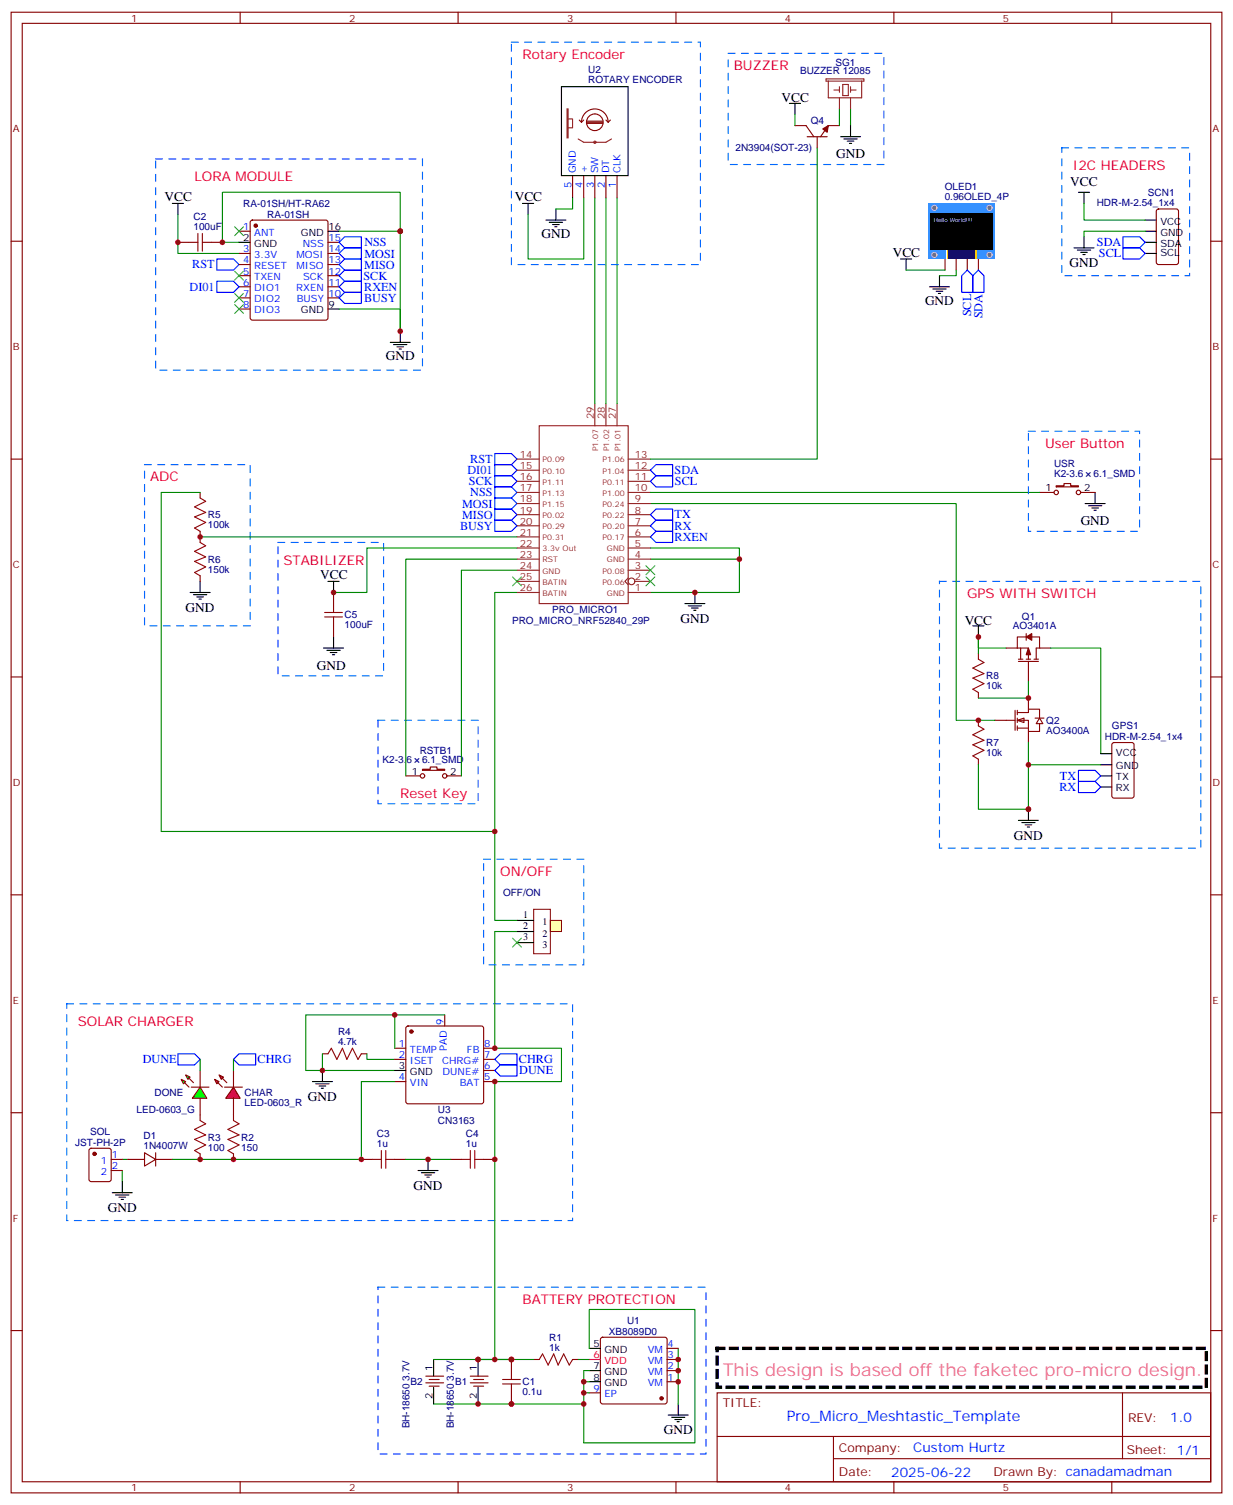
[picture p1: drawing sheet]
<svg xmlns="http://www.w3.org/2000/svg" width="391mm" height="478mm" viewBox="0 0 391 478" stroke-linecap="round" stroke-linejoin="round" font-family="sans-serif">
<g fill="none" stroke="#870000" stroke-width=".35">
<path d="M3.5 3.9h384.2v469.9h-384.2zM7.1 7.4h377.1v462.9h-377.1zM76.2 3.9v3.5M145.3 3.9v3.5M214.5 3.9v3.5M283.6 3.9v3.5M352.8 3.9v3.5M3.5 76.6h3.6M384.2 76.6h3.5M3.5 145.7h3.6M63.5 156.3v1.7M384.2 145.7h3.5"/>
<path d="M63.5 168.6v3.6M63.5 182.7v1.8M105.8 188v3.6M105.8 198.6v3.5M3.5 214.8h3.6M310.4 207.4v1.8M310.4 219.8v1.7M384.2 214.8h3.5M310.4 228.6v1.8M310.4 240.9v1.8M3.5 284h3.6M384.2 284h3.5"/>
<path d="M102.3 334.4h1.8M114.7 334.4h1.7M3.5 353.1h3.6M63.5 353.8v1.8M384.2 353.1h3.5M40.6 367.9h5.3M45.9 365.8l3.5 2.1-3.5 2.2zM49.4 367.9h5.3M49.4 365.8v4.3M63.5 366.2v1.7M114.7 367.9h3.5M125.2 367.9h3.6"/>
<path d="M142.9 367.9h3.5M153.5 367.9h3.5M3.5 422.3h3.6M162.3 431.4v3.6M169.3 431.4h1.8M181.7 431.4h1.7M384.2 422.3h3.5M162.3 442v3.6M227.5 442h156.7v28.3h-156.7zM227.6 455.9h156.4M264.5 455.9v14.1M356.2 442.1v20.8"/>
<path d="M76.2 470.3v3.5M145.3 470.3v3.5M214.5 470.3v3.5M264.5 462.9h119.5M283.6 470.3v3.5M352.8 470.3v3.5"/>
</g>
<path d="M38.8 367.9h1.8M128.8 367.9h14.1" fill="none" stroke="#008700" stroke-width=".35"/>
<g fill="none" stroke="#a10000" stroke-width=".35">
<path d="M63.5 158l1.8 1.1-3.6 1.8 3.6 1.7-3.6 1.4 3.6 1.8-3.6 1.8 1.8 1M63.5 172.2l1.8 1-3.6 1.8 3.6 1.7-3.6 1.5 3.6 1.7-3.6 1.8 1.8 1M103 195.8h5.7M103 194.4h5.7M105.8 191.6v2.8M105.8 195.8v2.8M310.4 209.2l1.8 1.1-3.5 1.7 3.5 1.8-3.5 1.4 3.5 1.8-3.5 1.7 1.7 1.1M310.4 230.4l1.8 1-3.5 1.8 3.5 1.7-3.5 1.5 3.5 1.7-3.5 1.8 1.7 1M104.1 334.4l1-1.7 1.8 3.5 1.8-3.5 1.4 3.5 1.7-3.5 1.8 3.5 1.1-1.8M63.5 355.6l1.8 1.1-3.6 1.7 3.6 1.8-3.6 1.4 3.6 1.8-3.6 1.7 1.8 1.1M118.2 367.9h2.8M121 365.1v5.7"/>
<path d="M122.4 367.9h2.8M122.4 365.1v5.7M146.4 367.9h2.8M149.2 365.1v5.7M150.6 367.9h2.9M150.6 365.1v5.7M159.5 439.2h5.6M159.5 437.8h5.6M162.3 435v2.8M162.3 439.2v2.8M171.1 431.4l1.1-1.7 1.7 3.5 1.8-3.5 1.4 3.5 1.8-3.5 1.7 3.5 1.1-1.8"/>
</g>
<g fill="#fff" stroke="#870000" stroke-width=".35">
<path d="M322.8 228.6l2.1-.7v1.4z"/>
<path d="M329.8 227.9l1.1 1.8h-2.1z"/>
</g>
<g fill="none" stroke="#870000" stroke-width=".35">
<path d="M319.3 205.7h3.5M322.8 205.7h3.5v3.5M323.1 209.9h6.4M323.1 209.2h1.5M323.8 205.7v3.5M325.6 202.1h-2.8v3.6M325.6 201.1v2.1M325.6 209.2h1.4M326.3 209.9v6.4M327.4 202.1h2.4v3.6h-1v3.5M328.1 209.2h1.4M329.8 205.7h3.6"/>
<path d="M315.7 228.6h6.4M322.1 225.4v6.4M322.8 226.1h3.5v-1h3.5v2.8M322.8 228.6h3.5v3.5h3.5v-2.4M322.8 231.1h3.5M322.8 225.4v1.4M322.8 227.9v1.4M322.8 230.4v1.4M326.3 221.5v3.6M326.3 232.1v3.6M328.4 227.9h2.9M28.5 364.6l.4-.2h5.7l.6 .5 .1 9.4-.5 .6-5.9 .1-.6-.5-.1-9.4z"/>
<path d="M35.3 367.9h3.5M35.3 371.5h3.5"/>
</g>
<g fill="#870000" stroke="#870000" stroke-width=".35">
<path d="M326.3 205.7l.7 2.1h-1.4z"/>
<path d="M325.6 202.1l1.8-1v2.1z"/>
<circle cx="30" cy="366.2" r=".53"/>
</g>
<g fill="none" stroke="#008700" stroke-width=".35">
<path d="M56.4 68.1v12.3h19.4M75.8 76.9h-5.2v-15.9h56.4v44.1v-7h-19.4M107.6 73.4h19.4M206.4 159.8h97v68.8h12.3M63.5 170.4h100.5M206.4 173.9h28.2v14.1h-28.2M206.4 177.4h28.2M319.3 205.7h-8.9v-3.6v5.3M326.3 216.3v5.2h-15.9M333.4 205.7h15.8v33.5M326.3 235.7v21.1h-15.9v-14.1M102.3 334.4v5.3h22.9"/>
<path d="M116.4 334.4v1.8h8.8M38.8 371.5v3.5M151.7 431.4h17.6M137.6 445.6h24.7"/>
</g>
<path d="M49.4 50.4h84.7v67.1h-84.7zM336.9 46.9h40.6v40.6h-40.6zM45.9 147.5h33.5v51.1h-33.5zM88.2 172.2h33.5v42.3h-33.5zM298.1 184.5h82.9v84.7h-82.9zM21.2 318.6h160.5v68.8h-160.5zM119.9 408.5h104.1v52.9h-104.1z" fill="none" stroke="#06f" stroke-width=".35" stroke-dasharray="2.1 2.1"/>
<g fill="none" stroke="#000" stroke-width=".35">
<path d="M54.7 64.6h3.5M56.4 64.6v3.5M342.2 61h3.5M344 61v3.6M123.8 108.7h6.4M124.9 109.4h4.2M125.9 110.1h2.2M126.6 110.8h.8M127 105.1v3.6M60.3 188h6.4M61.4 188.7h4.2M62.4 189.4h2.2"/>
<path d="M63.1 190.1h.8M63.5 184.5v3.5M104.1 184.5h3.5M105.8 184.5v3.5M308.7 198.6h3.5M310.4 198.6v3.5M102.7 205.7h6.3M103.7 206.4h4.2M104.8 207.1h2.1M105.5 207.8h.7M105.8 202.1v3.6M326.3 256.8v3.5"/>
<path d="M323.1 260.3h6.4M324.2 261.1h4.2M325.3 261.8h2.1M326 262.5h.7M102.3 339.7v3.6M99.1 343.3h6.4M100.2 344h4.2M101.2 344.7h2.2M102 345.4h.7M35.6 378.5h6.4M36.7 379.2h4.2M37.7 379.9h2.2"/>
<path d="M38.8 375v3.5M132.6 371.5h6.4M133.7 372.2h4.2M134.8 372.9h2.1M135.5 373.6h.7M135.8 367.9v3.6M38.5 380.6h.7M212 449.1h6.4M213.1 449.8h4.2M214.1 450.5h2.2M214.8 451.2h.7M215.2 445.6v3.5"/>
</g>
<g fill="#f00" stroke="#870000" stroke-width=".35">
<path d="M74.1 345l2.1 3.5h-4.6z"/>
<path d="M71.3 345h5.6z"/>
</g>
<g fill="#870000" stroke="#870000" stroke-width=".35">
<path d="M69.1 343.6l1.5 1.4z"/>
<path d="M70.6 342.2l1.4 1.4z"/>
</g>
<g fill="#f00" stroke="#870000" stroke-width=".35">
<path d="M68.1 342.5l1.4 .8-.7 .7z"/>
<path d="M69.5 341.1l1.4 .7-.7 .7z"/>
</g>
<path d="M63.5 339.7v5.3M74.1 339.7v5.3M63.5 348.5v5.3M74.1 348.5v5.3" fill="none" stroke="#870000" stroke-width=".35"/>
<g fill="#0f0" stroke="#870000" stroke-width=".35">
<path d="M58.9 341.1l1.4 .7-.7 .7z"/>
<path d="M57.5 342.5l1.4 .8-.7 .7z"/>
</g>
<g fill="#870000" stroke="#870000" stroke-width=".35">
<path d="M60 342.2l1.4 1.4z"/>
<path d="M58.6 343.6l1.4 1.4z"/>
</g>
<path d="M60.7 345h5.6z" fill="#f00" stroke="#870000" stroke-width=".35"/>
<path d="M63.5 345l2.1 3.5h-4.6z" fill="#0f0" stroke="#870000" stroke-width=".35"/>
<g fill="none" stroke="#870000" stroke-width=".35">
<path d="M252.2 39.9h3.6l2.4 3.5M266.3 39.9h-3.5l-2.5 3.5M181.7 55.7v7.1M185.2 55.7v7.1M188.7 55.7v7.1M192.3 55.7v7.1M195.8 55.7v7.1M256.1 43.4h6.4M259.3 43.4v3.5M75.8 73.4h3.6M79.6 70.1l.5-.3h23.3l.5 .3 .2 .5v30.3l-.3 .5-.4 .2h-23.3l-.5-.2-.2-.5v-30.3zM104.1 76.9h3.5"/>
<path d="M367.1 66.5l.5-.2h5.6l.7 .5v16.5l-.4 .6-5.9 .1-.7-.5v-16.5zM75.8 80.4h3.6M75.8 84h3.6M75.8 87.5h3.6M75.8 91h3.6M75.8 94.5h3.6M75.8 98.1h3.6M104.1 80.4h3.5M104.1 84h3.5M104.1 87.5h3.5M104.1 91h3.5M104.1 94.5h3.5"/>
<path d="M329.8 156.3h4.6M335.1 154.2h2.5v-.7h2.1v.7h2.5v.3h-7.1zM342.9 156.3h4.6M353 235.9l.5-.2h5.6l.7 .4v16.5l-.4 .6-5.9 .1-.7-.5v-16.4zM128.8 246.2h4.5M134.1 244.1h2.4v-.7h2.1v.7h2.5v.4h-7zM141.8 246.2h4.6M125.2 332.7h3.6M125.2 336.2h3.6M129 325.8l.5-.2h23.3l.5 .2 .2 .5v23.3l-.3 .5-.4 .2h-23.3l-.5-.2-.2-.5v-23.3zM141.1 322.1v3.5M153.5 332.7h3.5"/>
<path d="M153.5 336.2h3.5M153.5 339.7h3.5M125.2 343.3h3.6M153.5 343.3h3.5M149.2 438.9h5.7M149.2 436.7h5.7M150.3 439.9h3.2M150.3 437.8h3.2M190.7 424.6l.5-.2h19.8l.5 .2 .2 .5v19.8l-.3 .5-.4 .2h-19.8l-.5-.3-.2-.4v-19.8zM211.7 438.5h3.5M211.7 435h3.5M211.7 431.4h3.5"/>
<path d="M211.7 427.9h3.5M187 442h3.5"/>
<circle cx="335.1" cy="156.3" r=".71"/>
<circle cx="342.2" cy="156.3" r=".71"/>
<circle cx="134.1" cy="246.2" r=".71"/>
<circle cx="141.1" cy="246.2" r=".71"/>
</g>
<g fill="#870000" stroke="#870000" stroke-width=".35">
<path d="M261.1 40.9l1.7-1-.3 2.1z"/>
<circle cx="130.5" cy="327.4" r=".53"/>
<circle cx="209.9" cy="443.8" r=".53"/>
<circle cx="81.1" cy="71.6" r=".53"/>
</g>
<g fill="none" stroke="#000" stroke-width=".35">
<path d="M178.2 27.5h21.1v28.2h-21.1zM250.5 32.8h3.5M252.2 32.8v3.5M269.9 39.9v3.5M266.7 43.4h6.3M267.8 44.1h4.2M268.8 44.8h2.1M269.5 45.5h.7M75.8 76.9h3.6M104.1 73.4h3.5M165.8 64.6h3.5M167.6 64.6v3.5"/>
<path d="M173.2 69.8h6.4M174.3 70.6h4.2M175.3 71.3h2.1M176 72h.7M176.4 66.3v3.5M340.8 78.7h6.3M341.8 79.4h4.3M344 75.1v3.6M363.4 76.9h3.5M363.4 73.4h3.5M363.4 69.8h3.5M104.1 98.1h3.5"/>
<path d="M342.9 80.1h2.1M343.6 80.8h.7M363.4 80.4h3.5M344.3 159.8h6.4M347.5 156.3v3.5M345.4 160.5h4.2M346.4 161.2h2.1M347.1 161.9h.7M217.3 191.6h6.4M218.4 192.3h4.2M219.4 193h2.1M220.1 193.7h.7"/>
<path d="M220.5 188v3.6M349.2 239.2h3.6M349.2 242.7h3.6M349.2 246.2h3.6M349.2 249.8h3.6M125.2 339.7h3.6M151.7 431.4v5.3M187 427.9h3.5M187 435h3.5M187 438.5h3.5M151.7 440.3v5.3"/>
</g>
<g fill="none" stroke="#008700" stroke-width=".35">
<path d="M252.2 36.3v3.6M266.3 34.6v5.3M269.9 34.6v5.3M259.3 46.9v98.8h-52.9M181.7 62.8v3.5h-5.3M185.2 62.8v19.4h-17.6v-14.1M188.7 62.8v65.3M192.3 62.8v65.3M195.8 62.8v65.3M63.5 156.3h-12.3v107.6h105.8v-75.9h7M206.4 156.3h123.4M164 295.6h-7v37.1h21.2v10.6h-21.2v88.1"/>
<path d="M185.2 438.5v3.5h1.8M187 435h-1.8v3.5h1.8M215.2 427.9v17.7"/>
</g>
<path d="M187 431.4h3.5" fill="none" stroke="#f00" stroke-width=".35"/>
<g fill="none" stroke="#00f" stroke-width=".35">
<path d="M109.4 78.7h5.3v3.5h-5.3l-1.8-1.8zM109.4 75.1h5.3v3.6h-5.3l-1.8-1.8zM68.8 82.2h5.3l1.7 1.8-1.7 1.7h-5.3zM68.8 89.3h5.3l1.7 1.7-1.7 1.8h-5.3zM107.6 94.5l1.8-1.7h5.3v3.5h-5.3zM109.4 89.3h5.3v3.5h-5.3l-1.8-1.8zM109.4 85.7h5.3v3.6h-5.3l-1.8-1.8zM109.4 82.2h5.3v3.5h-5.3l-1.8-1.7zM157 143.9h5.3l1.7 1.8-1.7 1.8h-5.3zM157 158h5.3l1.7 1.8-1.7 1.8h-5.3zM157 154.5h5.3l1.7 1.8-1.7 1.7h-5.3zM157 151h5.3l1.7 1.8-1.7 1.7h-5.3z"/>
<path d="M157 147.5h5.3l1.7 1.7-1.7 1.8h-5.3zM157 165.1h5.3l1.7 1.8-1.7 1.7h-5.3zM157 161.6h5.3l1.7 1.7-1.7 1.8h-5.3zM208.1 168.6h5.3v3.6h-5.3l-1.7-1.8z"/>
</g>
<path d="M74.4 72l2.9 2.8M77.3 72l-2.9 2.8M74.4 93.1l2.9 2.9M74.4 96.7l2.9 2.8M74.4 86.1l2.9 2.8M77.3 93.1l-2.9 2.9M77.3 96.7l-2.9 2.8M77.3 86.1l-2.9 2.8M162.6 183.1l2.9 2.8M165.5 183.1l-2.9 2.8" fill="none" stroke="#3c3" stroke-width=".35"/>
<g fill="none" stroke="#8c2424" stroke-width=".35">
<path d="M179.9 34.6h.4v9.1h-.4zM180.3 37.7h1.4v2.9h-1.4M262.1 25h12v.8h-12zM262.8 25.8v5.2h10.6v-5.2M264.6 28.6h1.7M266.3 27.5v1.8M266.3 31v3.6M267.4 26.8h1.8v3.5h-1.8zM269.9 28.6h1.7M269.9 27.5v1.8M269.9 31v3.6M183.4 44.1l1.8 1.1h7.1l1.7-1.1"/>
<path d="M171.1 135.1h28.2v56.5h-28.2zM188.7 128.1v7M192.3 128.1v7M195.8 128.1v7M164 159.8h7.1M164 156.3h7.1M164 152.8h7.1M164 145.7h7.1M164 149.2h7.1M199.3 159.8h7.1M199.3 156.3h7.1M199.3 152.8h7.1"/>
<path d="M199.3 145.7h7.1M199.3 149.2h7.1M164 177.4h7.1M164 173.9h7.1M164 170.4h7.1M164 166.9h7.1M164 163.3h7.1M199.3 177.4h7.1M199.3 173.9h7.1M199.3 170.4h7.1M199.3 166.9h7.1M199.3 163.3h7.1"/>
<path d="M164 184.5h7.1M164 181h7.1M164 188h7.1M199.3 183.4l-1 1.1 1 1.1M199.3 181h7.1M199.3 188h7.1M201.4 184.5h5"/>
<circle cx="188.7" cy="45.2" r=".35"/>
<circle cx="200.4" cy="184.5" r="1.06"/>
</g>
<path d="M162.3 13.4h59.9v70.6h-59.9zM231.1 16.9h49.4v35.3h-49.4zM326.3 136.9h35.3v31.7h-35.3zM119.9 228.6h31.8v26.5h-31.8z" fill="none" stroke="#06f" stroke-width=".35" stroke-dasharray="2.1 2.1"/>
<path d="M183.8 38.1l.7 .7M184.5 38.8a4.2 4.2 0 0 1 4.2-4.2 4.2 4.2 0 0 1 4.3 4.2M185.2 38.1l-.7 .7M186.3 38.5h4.9M186.3 38.8h4.9M186.3 39.2h4.9M188.7 36.2a2.65 2.65 0 0 0-2.4 3.7 2.65 2.65 0 0 0 4.5 .6 2.65 2.65 0 0 0-1.4-4.2l-.5-.1M192.3 38.1l.7 .7M193.7 38.1l-.7 .7" fill="none" stroke="#850000" stroke-width=".35"/>
<path d="M174.6 292.1h3.6v3.5h-3.6z" fill="#ffffb0" stroke="#800000" stroke-width=".32"/>
<path d="M169.3 288.6h5.3v14.1h-5.3z" fill="none" stroke="#800000" stroke-width=".32"/>
<path d="M164 299.2h5.3M164 295.6h5.3M164 292.1h5.3M137.6 431.4v5.3M137.6 440.3v5.3" fill="none" stroke="#000" stroke-width=".35"/>
<path d="M153.5 272.7h31.7v33.5h-31.7z" fill="none" stroke="#06f" stroke-width=".35" stroke-dasharray="2.1 2.1"/>
<g fill="none" stroke="#008700" stroke-width=".35">
<path d="M344 64.6v5.2h19.4M363.4 73.4h-19.4v1.7M164 173.9h-47.6v14.1h-10.6M164 177.4h-35.2v68.8M164 181h-17.6v65.2M326.3 242.7h22.9M157 263.9v28.2h7M63.5 336.2v3.5M74.1 336.2v3.5M125.2 322.1h-28.2v17.6h5.3M141.1 322.1h-15.9v10.6M125.2 343.3h-10.5v24.6h-60"/>
<path d="M137.6 431.4h14.1M183.4 431.4h3.6M187 427.9v-12.3h33.5v42.3h-35.3v-12.3M185.2 442v3.6h-22.9"/>
</g>
<path d="M227.5 427.9h155.3v12.4h-155.3z" fill="none" stroke="#000" stroke-width="1.1" stroke-dasharray="2.1 2.1"/>
<path d="M356.3 75.1h5.3l1.8 1.8-1.8 1.8h-5.3zM356.3 78.7h5.3l1.8 1.7-1.8 1.8h-5.3zM206.4 149.2l1.7-1.7h5.3v3.5h-5.3zM206.4 152.8l1.7-1.8h5.3v3.5h-5.3zM206.4 166.9l1.7-1.8h5.3v3.5h-5.3zM208.1 161.6h5.3v3.5h-5.3l-1.7-1.8zM342.2 248h5.3l1.7 1.8-1.7 1.7h-5.3zM342.2 244.5h5.3l1.7 1.7-1.7 1.8h-5.3zM56.4 334.4h5.3l1.8 1.8-1.8 1.8h-5.3zM74.1 336.2l1.7-1.8h5.3v3.6h-5.3zM157 336.2l1.7-1.8h5.3v3.6h-5.3zM157 339.7l1.7-1.7h5.3v3.5h-5.3z" fill="none" stroke="#00f" stroke-width=".35"/>
<path d="M205 179.6l2.8 2.8M207.8 179.6l-2.8 2.8M205 183.1l2.8 2.8M207.8 183.1l-2.8 2.8M162.6 297.7l2.9 2.9M165.5 297.7l-2.9 2.9" fill="none" stroke="#3c3" stroke-width=".35"/>
<path d="M60 76.9h2.8M62.8 74.1v5.6M64.2 74.1v5.6M64.2 76.9h2.8M74.1 355.6l1.7 1.1-3.5 1.7 3.5 1.8-3.5 1.4 3.5 1.8-3.5 1.7 1.8 1.1" fill="none" stroke="#a10000" stroke-width=".35"/>
<path d="M56.4 76.9h3.6M67 76.9h3.6M299.9 82.2v3.5M303.4 82.2v3.5M306.9 82.2v3.5M310.4 82.2v3.5M74.1 353.8v1.8M74.1 366.2v1.7M135.1 438.9h5.7M135.1 436.7h5.7M136.2 439.9h3.1M136.2 437.8h3.1" fill="none" stroke="#870000" stroke-width=".35"/>
<path d="M294.6 64.6h21.1v17.6h-21.1z" fill="#39f"/>
<g fill="#666" stroke="#ccc" stroke-width=".35">
<circle cx="296.5" cy="80.9" r=".81"/>
<circle cx="314" cy="80.9" r=".81"/>
<circle cx="296.5" cy="66" r=".81"/>
<circle cx="314" cy="66" r=".81"/>
</g>
<path d="M300.4 79.4h9.5v2.8h-9.5z" fill="#fff"/>
<g fill="#fc0">
<path d="M300.5 79.4h.4v2.8h-.4z"/>
<path d="M309.4 79.4h.4v2.8h-.4z"/>
</g>
<path d="M301 79.4h8.3v2.8h-8.3z" fill="#333"/>
<path d="M295.3 67.7h19.7v11.7h-19.7z" fill="#000"/>
<path d="M285.8 82.2h3.5M287.5 82.2v3.5M294.9 91h6.4M296 91.7h4.2M297 92.4h2.2M297.7 93.1h.7M298.1 87.5v3.5" fill="none" stroke="#000" stroke-width=".35"/>
<path d="M306.9 85.7l1.8 1.8v5.3h-3.5v-5.3zM310.4 85.7l1.8 1.8v5.3h-3.5v-5.3z" fill="none" stroke="#00f" stroke-width=".35"/>
<path d="M287.5 85.7h12.4M303.4 85.7v1.8h-5.3" fill="none" stroke="#008700" stroke-width=".35"/>
<g fill="#c00">
<circle cx="310.4" cy="228.6" r=".88"/>
<circle cx="63.5" cy="170.4" r=".88"/>
<circle cx="162.3" cy="431.4" r=".88"/>
<circle cx="127" cy="73.4" r=".88"/>
<circle cx="326.3" cy="256.8" r=".88"/>
<circle cx="151.7" cy="431.4" r=".88"/>
<circle cx="162.3" cy="445.6" r=".88"/>
<circle cx="310.4" cy="202.1" r=".88"/>
<circle cx="234.6" cy="177.4" r=".88"/>
<circle cx="220.5" cy="188" r=".88"/>
<circle cx="127" cy="105.1" r=".88"/>
<circle cx="215.2" cy="438.5" r=".88"/>
<circle cx="215.2" cy="435" r=".88"/>
<circle cx="215.2" cy="431.4" r=".88"/>
<circle cx="326.3" cy="221.5" r=".88"/>
<circle cx="157" cy="431.4" r=".88"/>
<circle cx="326.3" cy="242.7" r=".88"/>
<circle cx="105.8" cy="188" r=".88"/>
<circle cx="125.2" cy="322.1" r=".88"/>
<circle cx="157" cy="367.9" r=".88"/>
<circle cx="157" cy="343.3" r=".88"/>
<circle cx="185.2" cy="438.5" r=".88"/>
<circle cx="185.2" cy="442" r=".88"/>
<circle cx="185.2" cy="445.6" r=".88"/>
<circle cx="135.8" cy="367.9" r=".88"/>
<circle cx="102.3" cy="339.7" r=".88"/>
<circle cx="114.7" cy="367.9" r=".88"/>
<circle cx="157" cy="332.7" r=".88"/>
<circle cx="157" cy="263.9" r=".88"/>
<circle cx="74.1" cy="367.9" r=".88"/>
<circle cx="63.5" cy="367.9" r=".88"/>
<circle cx="70.6" cy="76.9" r=".88"/>
<circle cx="56.4" cy="76.9" r=".88"/>
<circle cx="151.7" cy="445.6" r=".88"/>
</g>
<text font-size="5.6" fill="#f0f" x="229.3" y="436.7">This design is based off the faketec pro-micro design.</text>
<text font-size="4.6" fill="#00f" x="249.6" y="451.1">Pro_Micro_Meshtastic_Template</text>
<g font-size="4.2" fill="#f00">
<text x="165.8" y="18.7">Rotary Encoder</text>
<text x="232.8" y="22.2">BUZZER</text>
<text x="340.4" y="54">I2C HEADERS</text>
<text x="61.7" y="57.5">LORA MODULE</text>
<text x="331.6" y="142.2">User Button</text>
<text x="47.6" y="152.8">ADC</text>
<text x="90" y="179.2">STABILIZER</text>
<text x="306.9" y="189.8">GPS WITH SWITCH</text>
<text x="127" y="253.3">Reset Key</text>
<text x="158.7" y="278">ON/OFF</text>
<text x="24.7" y="325.6">SOLAR CHARGER</text>
<text x="165.8" y="413.8">BATTERY PROTECTION</text>
</g>
<g font-size="4.2">
<text x="248" y="32.5">VCC</text>
<text x="265.3" y="50.1">GND</text>
<text x="339.6" y="58.9">VCC</text>
<text x="52.2" y="63.9">VCC</text>
<text x="163.3" y="63.9">VCC</text>
<text x="171.8" y="75.5">GND</text>
<text x="283.3" y="81.5">VCC</text>
<text x="339.4" y="84.8">GND</text>
<text x="293.5" y="96.7">GND</text>
<text x="122.4" y="114.3">GND</text>
<text x="342.9" y="166.5">GND</text>
<text x="101.6" y="183.8">VCC</text>
<text x="58.9" y="194.2">GND</text>
<text x="215.9" y="197.6">GND</text>
<text x="306.1" y="198.3">VCC</text>
<text x="100.5" y="212.7">GND</text>
<text x="321.7" y="266.4">GND</text>
<text x="97.7" y="349.3">GND</text>
<text x="131.2" y="377.6">GND</text>
<text x="34.2" y="384.6">GND</text>
<text x="210.6" y="455.1">GND</text>
</g>
<g font-size="4.2" fill="#00f">
<text x="371.3" y="451.3">1.0</text>
<text x="289.7" y="460.9">Custom Hurtz</text>
<text x="282.8" y="468.7">2025-06-22</text>
</g>
<g font-size="3.9" fill="#00f">
<text x="115.6" y="81.7">MOSI</text>
<text x="115.6" y="78.2">NSS</text>
<text x="348.1" y="78.2">SDA</text>
<text x="348.7" y="81.7">SCL</text>
<text x="61" y="85.2">RST</text>
<text x="115.3" y="88.8">SCK</text>
<text x="115.6" y="85.3">MISO</text>
<text x="60.1" y="92.2">DI01</text>
<text x="115.6" y="95.9">BUSY</text>
<text x="115.6" y="92.3">RXEN</text>
<text x="308.2" y="100.4" transform="rotate(-90 308.2 100.4)">SCL</text>
<text x="311.7" y="101" transform="rotate(-90 311.7 101)">SDA</text>
<text x="149.2" y="146.9">RST</text>
<text x="148.3" y="150.5">DI01</text>
<text x="148.8" y="154">SCK</text>
<text x="214" y="150.4">SDA</text>
<text x="214.1" y="154">SCL</text>
<text x="146.6" y="161.1">MOSI</text>
<text x="149.2" y="157.5">NSS</text>
<text x="146.6" y="164.6">MISO</text>
<text x="214" y="164.5">TX</text>
<text x="146" y="168.1">BUSY</text>
<text x="214" y="168.2">RX</text>
<text x="214.1" y="171.6">RXEN</text>
<text x="336.1" y="251">RX</text>
<text x="336.3" y="247.4">TX</text>
<text x="45.3" y="337.5">DUNE</text>
<text x="81.7" y="337.4">CHRG</text>
<text x="164.6" y="337.4">CHRG</text>
<text x="164.7" y="340.9">DUNE</text>
</g>
<g font-size="3.9" fill="#800">
<text x="229.3" y="446.6">TITLE:</text>
<text x="357.9" y="451.3">REV:</text>
<text x="266.2" y="460.8">Company:</text>
<text x="357.6" y="461.4">Sheet: 1/1</text>
<text x="266.2" y="468.5">Date:</text>
<text x="315.2" y="468.6">Drawn By: canadamadman</text>
</g>
<g font-size="3.2" fill="#800">
<text x="41.6" y="6.9">1</text>
<text x="110.8" y="6.9">2</text>
<text x="179.9" y="6.9">3</text>
<text x="249.1" y="6.9">4</text>
<text x="318.2" y="6.9">5</text>
<text x="4.1" y="42">A</text>
<text x="384.7" y="42">A</text>
<text x="4.1" y="111.1">B</text>
<text x="384.7" y="111.1">B</text>
<text x="4.1" y="180.3">C</text>
<text x="384.7" y="180.3">C</text>
<text x="4.1" y="249.4">D</text>
<text x="384.7" y="249.4">D</text>
<text x="4.1" y="318.6">E</text>
<text x="384.7" y="318.6">E</text>
<text x="4.1" y="387.7">F</text>
<text x="384.7" y="387.7">F</text>
<text x="41.6" y="473.3">1</text>
<text x="110.8" y="473.3">2</text>
<text x="179.9" y="473.3">3</text>
<text x="249.1" y="473.3">4</text>
<text x="318.2" y="473.3">5</text>
</g>
<g font-size="3.2" fill="#000080">
<text x="186.6" y="23.3">U2</text>
<text x="253.8" y="23.4">BUZZER 12085</text>
<text x="265.1" y="20.8">SG1</text>
<text x="186.6" y="26.5">ROTARY ENCODER</text>
<text x="257.3" y="39.2">Q4</text>
<text x="233.4" y="48.1">2N3904(SOT-23)</text>
<text x="77.2" y="65.6">RA-01SH/HT-RA62</text>
<text x="299.8" y="63.5">0.96OLED_4P</text>
<text x="299.8" y="60.3">OLED1</text>
<text x="348" y="65.3">HDR-M-2.54_1x4</text>
<text x="364.2" y="62.1">SCN1</text>
<text x="61.4" y="69.8">C2</text>
<text x="84.8" y="69.2">RA-01SH</text>
<text x="61.4" y="73">100uF</text>
<text x="334.5" y="148.3">USR</text>
<text x="334.5" y="151.5">K2-3.6</text>
<text x="347" y="151.5">6.1_SMD</text>
<text x="66" y="167.7">100k</text>
<text x="66" y="164.5">R5</text>
<text x="66" y="178.6">R6</text>
<text x="66" y="181.8">150k</text>
<text x="109.4" y="196.2">C5</text>
<text x="162.5" y="197.9">PRO_MICRO_NRF52840_29P</text>
<text x="175.2" y="194.5">PRO_MICRO1</text>
<text x="324.3" y="196.8">Q1</text>
<text x="109.4" y="199.4">100uF</text>
<text x="321.4" y="199.7">AO3401A</text>
<text x="312.9" y="215.6">R8</text>
<text x="312.9" y="218.8">10k</text>
<text x="332" y="233">AO3400A</text>
<text x="332" y="229.7">Q2</text>
<text x="352.8" y="231.5">GPS1</text>
<text x="133.2" y="239.2">RSTB1</text>
<text x="312.9" y="240">10k</text>
<text x="312.9" y="236.8">R7</text>
<text x="350.6" y="234.9">HDR-M-2.54_1x4</text>
<text x="121.4" y="242.1">K2-3.6</text>
<text x="133.9" y="242.1">6.1_SMD</text>
<text x="159.6" y="284.3">OFF/ON</text>
<text x="107.3" y="328.5">R4</text>
<text x="107.3" y="331.6">4.7k</text>
<text x="49" y="347.9">DONE</text>
<text x="77.6" y="347.9">CHAR</text>
<text x="43.3" y="353.1">LED-0603_G</text>
<text x="77.6" y="351.1">LED-0603_R</text>
<text x="139" y="353.3">U3</text>
<text x="139" y="356.6">CN3163</text>
<text x="23.9" y="363.8">JST-PH-2P</text>
<text x="28.6" y="360.3">SOL</text>
<text x="45.5" y="364.8">1N4007W</text>
<text x="45.5" y="361.6">D1</text>
<text x="66" y="365.2">100</text>
<text x="66" y="362">R3</text>
<text x="76.6" y="365.2">150</text>
<text x="76.6" y="362">R2</text>
<text x="119.6" y="364.1">1u</text>
<text x="119.6" y="360.9">C3</text>
<text x="147.8" y="364.1">1u</text>
<text x="147.8" y="360.9">C4</text>
<text x="174.3" y="425.7">R1</text>
<text x="193.2" y="423.8">XB8089D0</text>
<text x="199" y="420.1">U1</text>
<text x="174.3" y="428.6">1k</text>
<text x="130.3" y="439.6">B2</text>
<text x="144.4" y="439.6">B1</text>
<text x="165.8" y="442.8">0.1u</text>
<text x="165.8" y="439.7">C1</text>
<text x="129.9" y="453.3" transform="rotate(-90 129.9 453.3)">BH-18650 3.7V</text>
<text x="144" y="453.3" transform="rotate(-90 144 453.3)">BH-18650 3.7V</text>
</g>
<g font-size="3.2" fill="#00f">
<text x="181.3" y="59.5" transform="rotate(-90 181.3 59.5)">5</text>
<text x="182.7" y="55" transform="rotate(-90 182.7 55)">GND</text>
<text x="184.9" y="59.5" transform="rotate(-90 184.9 59.5)">4</text>
<text x="186.3" y="55" transform="rotate(-90 186.3 55)">+</text>
<text x="188.4" y="59.5" transform="rotate(-90 188.4 59.5)">3</text>
<text x="189.8" y="55" transform="rotate(-90 189.8 55)">SW</text>
<text x="191.9" y="59.5" transform="rotate(-90 191.9 59.5)">2</text>
<text x="193.3" y="55" transform="rotate(-90 193.3 55)">DT</text>
<text x="195.4" y="59.5" transform="rotate(-90 195.4 59.5)">1</text>
<text x="196.8" y="55" transform="rotate(-90 196.8 55)">CLK</text>
<text x="77.2" y="73">1</text>
<text x="80.7" y="74.8">ANT</text>
<text x="104.2" y="76.6">15</text>
<text x="77.2" y="80.1">3</text>
<text x="77.2" y="83.6">4</text>
<text x="80.7" y="81.8">3.3V</text>
<text x="94.1" y="81.8">MOSI</text>
<text x="96.1" y="78.3">NSS</text>
<text x="104.2" y="83.6">13</text>
<text x="104.2" y="80.1">14</text>
<text x="77.2" y="87.1">5</text>
<text x="80.7" y="85.4">RESET</text>
<text x="80.7" y="88.9">TXEN</text>
<text x="94.1" y="85.4">MISO</text>
<text x="96.2" y="88.9">SCK</text>
<text x="104.2" y="87.1">12</text>
<text x="77.2" y="90.7">6</text>
<text x="77.2" y="94.2">7</text>
<text x="80.7" y="92.4">DIO1</text>
<text x="80.7" y="96">DIO2</text>
<text x="94" y="92.4">RXEN</text>
<text x="94.1" y="96">BUSY</text>
<text x="104.2" y="94.2">10</text>
<text x="104.2" y="90.7">11</text>
<text x="77.2" y="97.7">8</text>
<text x="80.7" y="99.5">DIO3</text>
<text x="140.8" y="325.4" transform="rotate(-90 140.8 325.4)">9</text>
<text x="126.6" y="332.3">1</text>
<text x="126.6" y="335.8">2</text>
<text x="130.1" y="334.1">TEMP</text>
<text x="141.8" y="333.4" transform="rotate(-90 141.8 333.4)">PAD</text>
<text x="148.2" y="334.1">FB</text>
<text x="153.6" y="335.8">7</text>
<text x="153.6" y="332.3">8</text>
<text x="130.1" y="337.6">ISET</text>
<text x="140.3" y="337.6">CHRG#</text>
<text x="140.4" y="341.1">DUNE#</text>
<text x="153.6" y="339.4">6</text>
<text x="126.6" y="342.9">4</text>
<text x="130.1" y="344.7">VIN</text>
<text x="145.9" y="344.7">BAT</text>
<text x="153.6" y="342.9">5</text>
<text x="32" y="369.4">1</text>
<text x="35.5" y="367.6">1</text>
<text x="35.5" y="371.1">2</text>
<text x="32" y="372.9">2</text>
<text x="205.5" y="429.3">VM</text>
<text x="211.8" y="431.1">3</text>
<text x="211.8" y="427.6">4</text>
<text x="205.5" y="436.4">VM</text>
<text x="205.5" y="432.9">VM</text>
<text x="211.8" y="434.6">2</text>
<text x="188.3" y="441.7">9</text>
<text x="191.8" y="443.4">EP</text>
<text x="205.5" y="439.9">VM</text>
<text x="211.8" y="438.2">1</text>
</g>
<g font-size="3.2">
<text x="368.2" y="71.3">VCC</text>
<text x="77.2" y="76.6">2</text>
<text x="95.5" y="74.8">GND</text>
<text x="104.2" y="73">16</text>
<text x="368.2" y="74.8">GND</text>
<text x="80.7" y="78.3">GND</text>
<text x="368.2" y="81.1">SCL</text>
<text x="368.2" y="78.3">SDA</text>
<text x="95.5" y="99.5">GND</text>
<text x="104.2" y="97.7">9</text>
<text x="331.7" y="155.9">1</text>
<text x="344" y="155.9">2</text>
<text x="354.1" y="239.9">VCC</text>
<text x="130.6" y="245.9">1</text>
<text x="142.9" y="245.9">2</text>
<text x="354.1" y="244.1">GND</text>
<text x="354.1" y="247.6">TX</text>
<text x="354.1" y="251.2">RX</text>
<text x="166" y="291.4">1</text>
<text x="172.2" y="293.7">1</text>
<text x="166" y="298.5">3</text>
<text x="166" y="294.9">2</text>
<text x="172.2" y="297.2">2</text>
<text x="172.2" y="300.7">3</text>
<text x="126.6" y="339.4">3</text>
<text x="130.1" y="341.1">GND</text>
<text x="188.3" y="427.6">5</text>
<text x="191.8" y="429.3">GND</text>
<text x="137.2" y="435" transform="rotate(-90 137.2 435)">1</text>
<text x="151.3" y="435" transform="rotate(-90 151.3 435)">1</text>
<text x="188.3" y="434.6">7</text>
<text x="191.8" y="436.4">GND</text>
<text x="188.3" y="438.2">8</text>
<text x="191.8" y="439.9">GND</text>
<text x="137.2" y="444" transform="rotate(-90 137.2 444)">2</text>
<text x="151.3" y="444" transform="rotate(-90 151.3 444)">2</text>
</g>
<g font-size="3.2" fill="#8d2323">
<text x="188.4" y="133" transform="rotate(-90 188.4 133)">29</text>
<text x="191.9" y="133" transform="rotate(-90 191.9 133)">28</text>
<text x="195.4" y="133" transform="rotate(-90 195.4 133)">27</text>
<text x="164.9" y="145.3">14</text>
<text x="164.9" y="148.9">15</text>
<text x="201.4" y="148.9">12</text>
<text x="201.4" y="145.3">13</text>
<text x="164.9" y="155.9">17</text>
<text x="164.9" y="152.4">16</text>
<text x="201.4" y="155.9">10</text>
<text x="201.4" y="152.4">11</text>
<text x="164.9" y="159.5">18</text>
<text x="201.4" y="159.5">9</text>
<text x="164.9" y="166.5">20</text>
<text x="164.9" y="163">19</text>
<text x="201.4" y="166.5">7</text>
<text x="201.4" y="163">8</text>
<text x="164.9" y="173.6">22</text>
<text x="164.9" y="170">21</text>
<text x="201.4" y="173.6">5</text>
<text x="201.4" y="170">6</text>
<text x="164.9" y="177.1">23</text>
<text x="201.4" y="177.1">4</text>
<text x="164.9" y="184.1">25</text>
<text x="164.9" y="180.6">24</text>
<text x="201.4" y="180.6">3</text>
<text x="201.4" y="184.1">2</text>
<text x="164.9" y="187.7">26</text>
<text x="201.4" y="187.7">1</text>
</g>
<g font-size="3.2" fill="#f00">
<text x="188.3" y="431.1">6</text>
<text x="191.8" y="432.9">VDD</text>
</g>
<g font-size="2.5" fill="#8d2323">
<text x="189.8" y="143.3" transform="rotate(-90 189.8 143.3)">P1.07</text>
<text x="193.3" y="143.3" transform="rotate(-90 193.3 143.3)">P1.02</text>
<text x="196.8" y="143.3" transform="rotate(-90 196.8 143.3)">P1.01</text>
<text x="172.2" y="146.8">P0.09</text>
<text x="191.2" y="146.8">P1.06</text>
<text x="172.2" y="153.8">P1.11</text>
<text x="172.2" y="150.3">P0.10</text>
<text x="191.2" y="150.3">P1.04</text>
<text x="191.2" y="153.8">P0.11</text>
<text x="172.2" y="160.9">P1.15</text>
<text x="172.2" y="157.3">P1.13</text>
<text x="191.2" y="160.9">P0.24</text>
<text x="191.2" y="157.3">P1.00</text>
<text x="172.2" y="167.9">P0.29</text>
<text x="172.2" y="164.4">P0.02</text>
<text x="191.2" y="167.9">P0.20</text>
<text x="191.2" y="164.4">P0.22</text>
<text x="172.2" y="171.4">P0.31</text>
<text x="191.2" y="171.4">P0.17</text>
<text x="172.2" y="178.5">RST</text>
<text x="172.2" y="175">3.3v Out</text>
<text x="192.6" y="178.5">GND</text>
<text x="192.6" y="175">GND</text>
<text x="172.2" y="185.6">BATIN</text>
<text x="172.2" y="182">GND</text>
<text x="191.2" y="182">P0.08</text>
<text x="191.2" y="185.6">P0.06</text>
<text x="172.2" y="189.1">BATIN</text>
<text x="192.6" y="189.1">GND</text>
</g>
<text font-size="1.8" fill="#fff" x="296.3" y="70.6">Hello World!!!</text>
</svg>
